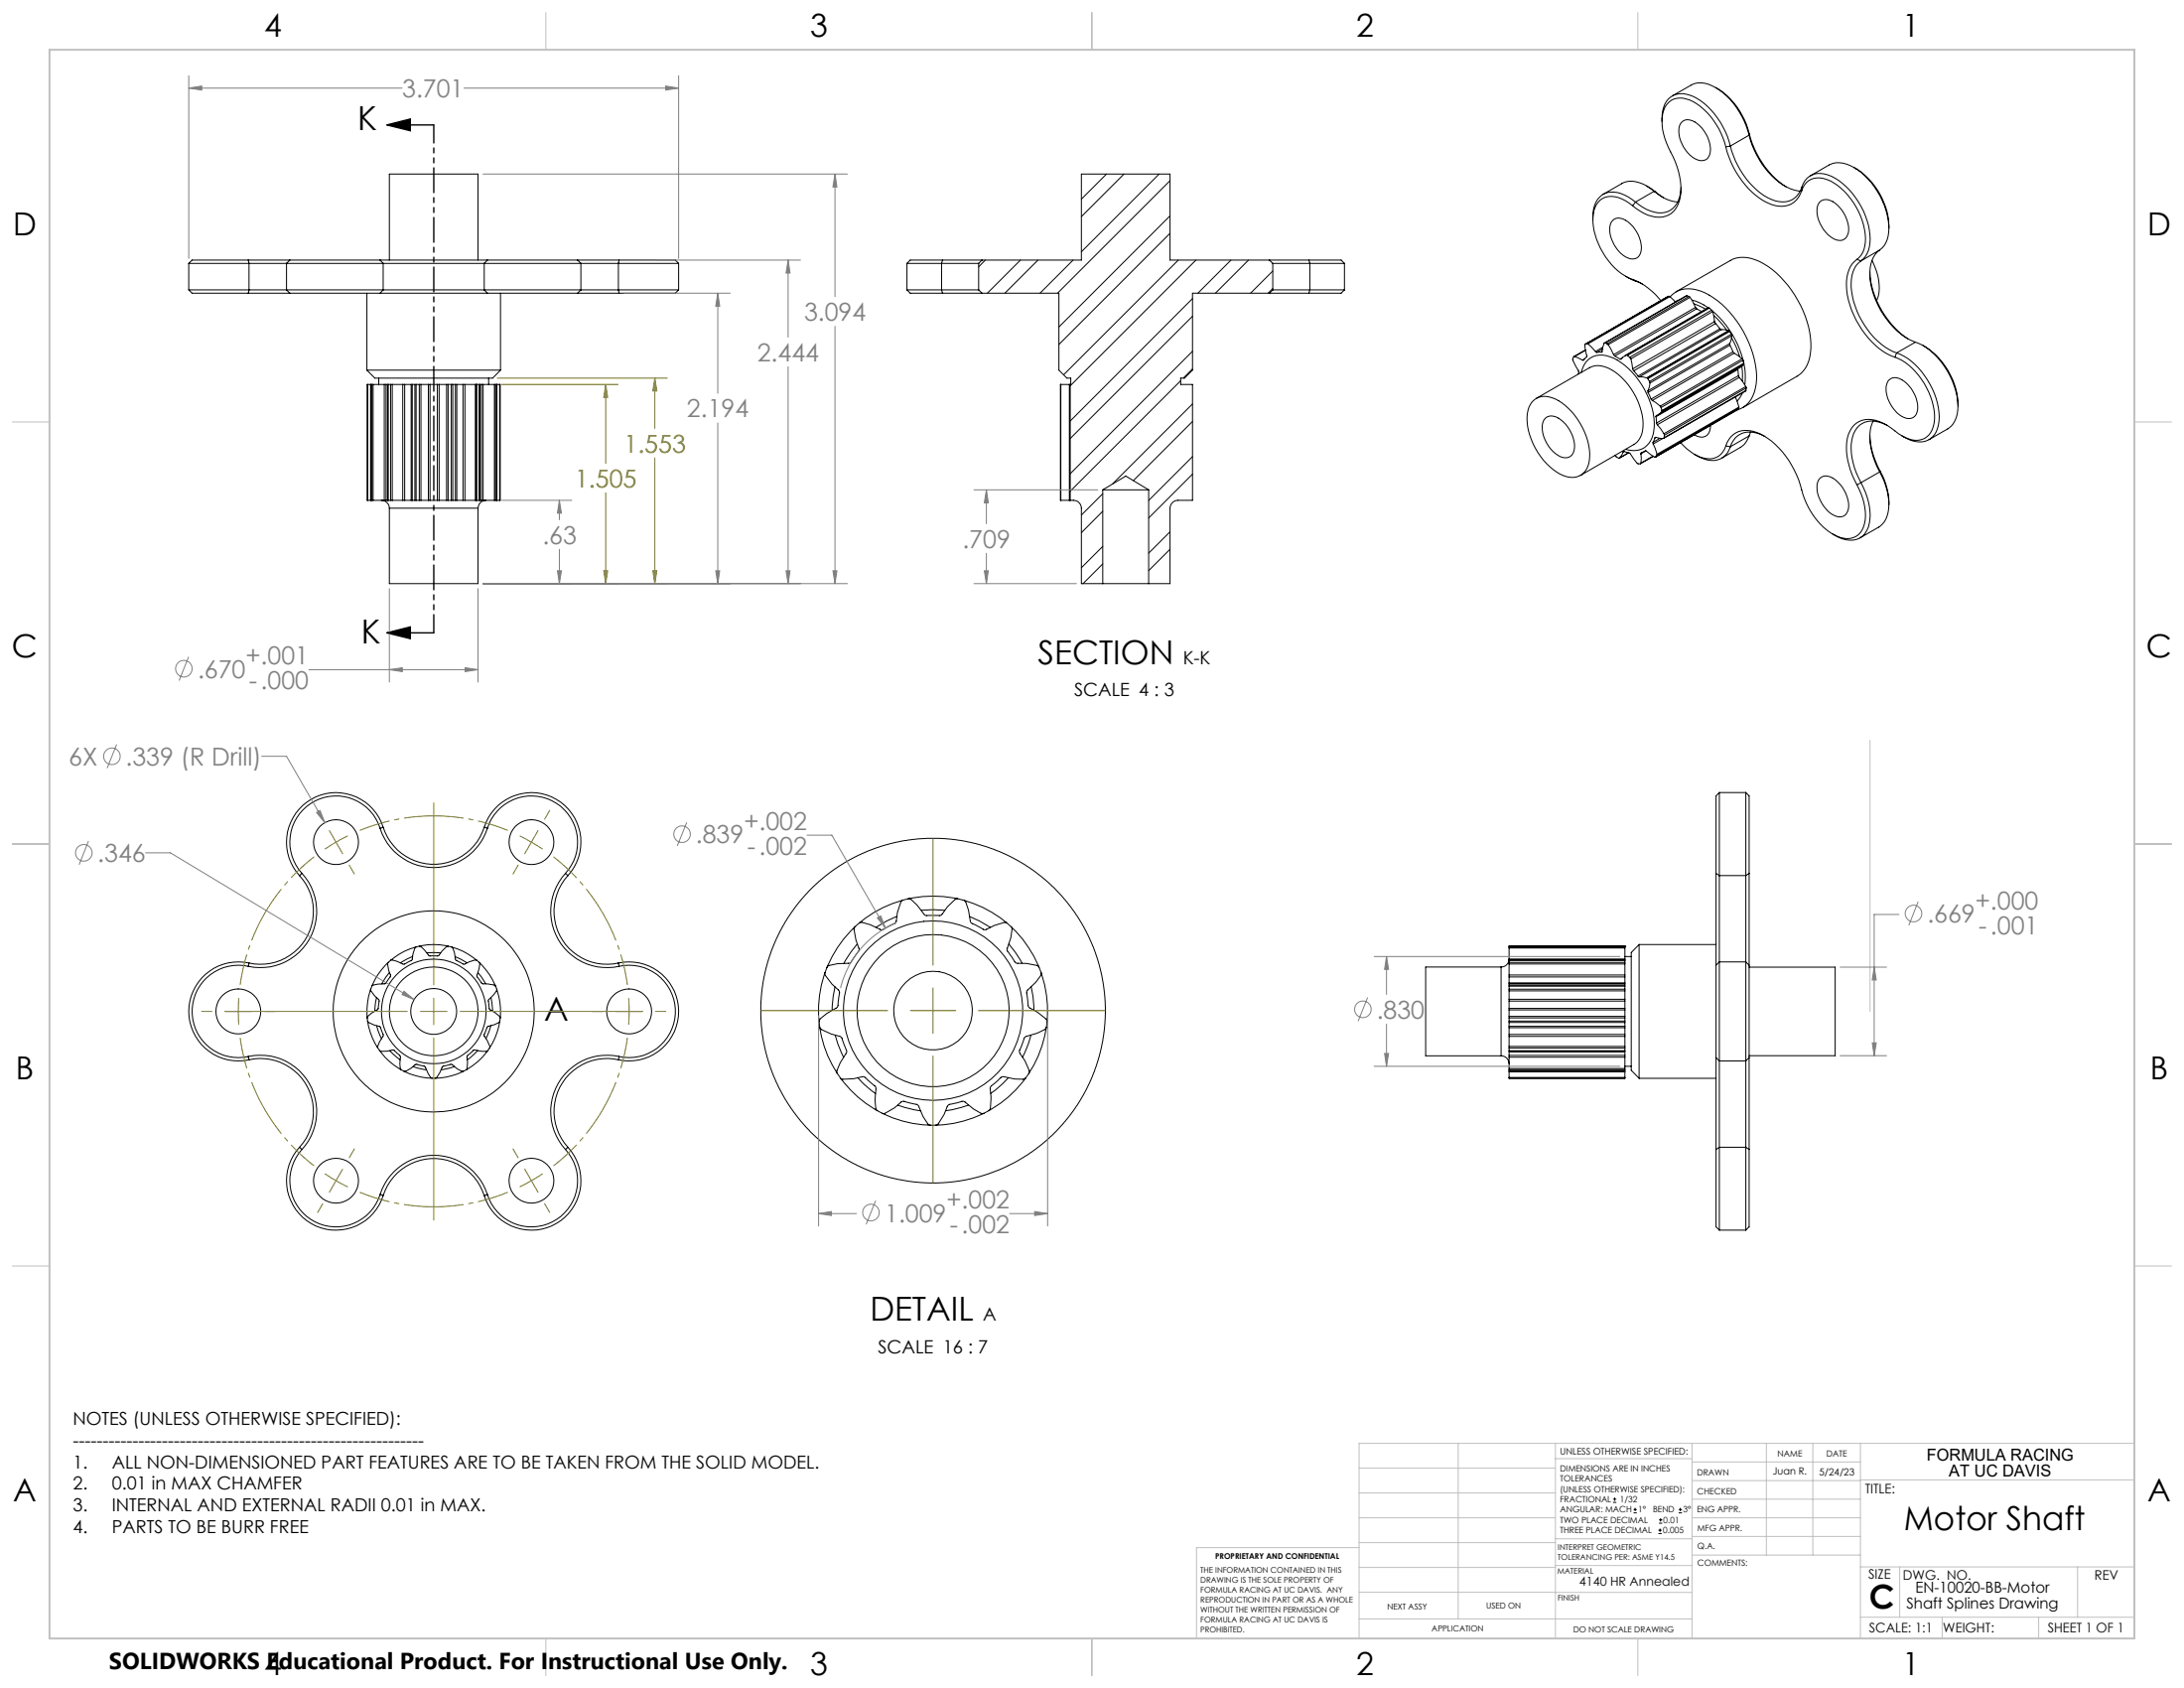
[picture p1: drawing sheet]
<svg xmlns="http://www.w3.org/2000/svg" width="559mm" height="432mm" viewBox="0 0 559 432" stroke-linecap="round" stroke-linejoin="round" font-family="sans-serif">
<g fill="none" stroke="#000" stroke-width=".25">
<path d="M425.2 31a7.1 7.1 0 0 1 2.3-6.2 6 6 0 0 1 6.7 .4 20.2 20.2 0 0 1 8.5 12.2M427.8 24.6l4.8-2.8a6.2 6.2 0 0 1 6.4 .6 20 20 0 0 1 8.5 12.2M430.3 31.2a2.8 2.8 0 0 1 3.9 .4 8.3 8.3 0 0 1 3.2 7.9 2.4 2.4 0 0 1-3.8 1.1 8.5 8.5 0 0 1-3.9-8.4zM439 22.4a18.4 18.4 0 0 1 8.5 11.7M441.6 37.6a18.3 18.3 0 0 0-9.2-12 4.7 4.7 0 0 0-7.1 4.3 16.9 16.9 0 0 0 2.8 10.2 16.3 16.3 0 0 1 1.4 11.7 5.3 5.3 0 0 1-6.9 3.5 11.8 11.8 0 0 1-4.9-2.7M441.6 37.6a22 22 0 0 0 10.7 14.3 5.8 5.8 0 0 0 8.3-2.3l.4-.8M442.7 37.4a20.3 20.3 0 0 0 10.6 13.6 5.3 5.3 0 0 0 7.7-3.1M442.7 37.4l-1.1 .2M447.5 34.6a20.9 20.9 0 0 0 9.6 13.2l2 .8 1.5 .3M447.5 34.1a23.4 23.4 0 0 0 9.5 13.7M447.5 34.6l-4.8 2.8M447.5 34.1v.5"/>
<path d="M283.1 44.5l-6.4 6.4M287.6 44.5l-10.9 10.9M296.6 44.5l-19.9 19.9M299.4 55.2l-28.5 28.4M299.4 46.2l-28.8 28.8M299.4 59.7l-28.5 28.4M412.6 56.4a2.8 2.8 0 0 1 4 .4 8.3 8.3 0 0 1 3.2 7.9 2.4 2.4 0 0 1-3.9 1 8.5 8.5 0 0 1-3.9-8.4zM417.7 52.6a7.3 7.3 0 0 0-7.5-1.9 6.1 6.1 0 0 0-2.6 6 18.4 18.4 0 0 0 9.2 14.5l.9 .3M418.5 51.7a8.1 8.1 0 0 0-8-2.2 6.1 6.1 0 0 0-2.9 6v.7M418.5 51.7l-.8 .9M421.3 47.6l2.4 1.6M423.2 48.9l1 .8a9.7 9.7 0 0 0 5.1 2"/>
<path d="M423.2 48.9a8.6 8.6 0 0 0-7.1-2.4l-.8 .2-5.1 3M423.2 48.9l-4.7 2.8M423.2 48.9l.5 .3M423.7 49.2l1.9 1.4M430.1 48a6 6 0 0 1-4.2 6.4 9.5 9.5 0 0 1-7.4-2.7M461 48.8a4.5 4.5 0 0 1 6.4-2.9 17.3 17.3 0 0 1 9.4 11.7 9.5 9.5 0 0 1-.6 7.7l-1.1 1.1M461 47.9a4.8 4.8 0 0 1 6.6-3.2 18.1 18.1 0 0 1 10.1 11.8 10.9 10.9 0 0 1-.4 9.1l-1.2 1.1M461 47.9v.9M463.2 45l4.8-2.8a6.3 6.3 0 0 1 6.3 .6 19.3 19.3 0 0 1 8.9 16.6 5.9 5.9 0 0 1-2.3 4.6M465.7 51.6a2.92 2.92 0 0 1 3.9 .4 8.4 8.4 0 0 1 3.2 7.9 2.35 2.35 0 0 1-3.9 1.1 8.4 8.4 0 0 1-3.8-8.4zM474.3 42.8a18.3 18.3 0 0 1 9 15.5M48.3 67.4h15.4"/>
<path d="M48.3 74.2h15.4M48.3 74.2l.8 .8h14.4M48.3 67.4v6.8M63.5 66.5h10.7M63.5 75h10.7M63.5 66.5h-14.4l-.8 .9M63.5 66.5l.2 .9M63.7 67.4h9.6M63.7 74.2h9.6M63.7 74.2l-.2 .8M63.7 67.4v6.8M73.3 67.4h24.7"/>
<path d="M73.3 74.2h24.7M73.3 67.4v6.8M73.3 74.2l.9 .8M74.2 66.5h23.1M74.2 75h23.1M74.2 66.5l-.9 .9M93.9 75v19.7M97.3 66.5h27.4M97.3 75h27.4M97.3 66.5l.7 .9M98 74.2h25.9M98 67.4h25.9"/>
<path d="M98 67.4v6.8M98 74.2l-.7 .8M99.6 66.5v-22h22.7v22M123.9 74.2h24.7M123.9 67.4h24.7M123.9 67.4v6.8M123.9 74.2l.8 .8M124.7 66.5h23.1M124.7 75h23.1M124.7 66.5l-.8 .9M128.1 75v19.7M147.8 66.5h10.6"/>
<path d="M147.8 75h10.6M147.8 66.5l.8 .9M148.6 67.4h9.6M148.6 74.2h9.6M148.6 67.4v6.8M148.6 74.2l-.8 .8M158.2 67.4h15.4M158.2 74.2h15.4M158.2 74.2l.2 .8M158.2 67.4v6.8M158.4 66.5h14.4l.8 .9M158.4 66.5l-.2 .9"/>
<path d="M173.6 74.2l-.8 .8h-14.4M173.6 67.4v6.8M232.1 74.2h8.8M232.1 74.2l.8 .8h8.3M232.1 67.4h8.8M232.1 67.4v6.8M240.9 74.2h9.5M240.9 67.4h9.5M240.9 67.4v6.8M240.9 74.2l.3 .8M241.2 75h10M241.2 66.5h10"/>
<path d="M241.2 66.5h-8.3l-.8 .9M241.2 66.5l-.3 .9M250.4 74.2l.8 .8M250.4 67.4v6.8M251.2 75h19.7v19.7l2.1 2h1v1.7h-.2M251.2 66.5h25.5v-22h22.7v22h25.4M251.2 66.5l-.8 .9M252.1 66.5l-1.7 1.8M261.1 66.5l-8.5 8.5M265.6 66.5l-8.5 8.5M274.6 66.5l-8.5 8.5M301.5 66.5l-29.4 29.4"/>
<path d="M305.1 76.4l-31.3 31.3M306 66.5l-32.2 32.2M315 66.5l-8.5 8.5M319.4 66.5l-8.4 8.5M324.8 75h-19.7v19.7l-2 2h-1v1.7h3v29.6h-3.7a2.05 2.05 0 0 0-2 2v19.3h-5.5M324.8 66.5h10.1M324.8 75h10.1M324.8 66.5l.8 .9M325.6 67.4h9.5M325.6 74.2h9.5M325.6 69.3l-5.6 5.7M325.6 73.8l-1.2 1.2"/>
<path d="M325.6 67.4v6.8M325.6 74.2l-.8 .8M334.9 66.5h8.2l.9 .9M334.9 66.5l.2 .9M335.1 74.2h8.9M335.1 67.4h8.9M335.1 67.4v6.8M335.1 74.2l-.2 .8M344 74.2l-.9 .8h-8.2M344 67.4v6.8M415.9 70.7l2.6 1.2M417.7 71.5a17.3 17.3 0 0 1 7.3 5.4"/>
<path d="M417.7 71.5l.8 .4M418.5 71.9l1.7 .8M426.5 76h.1M427 75.8l.2 .1M427 75.8l-.5 .2M427 75.8l-21.4 12.3M427.2 75.9l1.5 1.4M427.2 75.9l-20.9 12M427.3 75.9a6.7 6.7 0 0 1 7.9-1.4 24.9 24.9 0 0 1 13.3 15.9 15.7 15.7 0 0 1 0 11 6.1 6.1 0 0 1-4 3.4M428.8 74.6l13.9-8a7.9 7.9 0 0 1 7.5 .3 26.4 26.4 0 0 1 13 19.6 10.6 10.6 0 0 1-2.5 9.1l-14.8 8.7M429.5 76.8l-.9 .4M431.6 75.6l.6 .2"/>
<path d="M431.6 75.6l-21.1 12.2M431.6 75.6l-21 12.1M432.2 75.8l.2 .3M432.2 75.8l-21 12.1M432.4 76.1l1.4 2.5M432.4 76.1l-20.9 12.1M432.9 76.8a12.9 12.9 0 0 1 4.2 1.9M433.4 77.7l3 1.4M433.8 78.6l.3 .4M433.8 78.6l-20.9 12.1M434.1 79l1.2 .7M434.1 79l-21 12.1"/>
<path d="M437.1 78.7l.3 .1M437.1 78.7l-21.5 12.4M437.1 78.7l-21 12.1M437.4 78.8l.5 .5M437.4 78.8l-21 12.1M437.9 79.3l.3 .4M437.9 79.3l-20.9 12.1M438.2 79.6a23.7 23.7 0 0 1 8.3 17.4l-.1 1.4M438.2 79.7l.5 2.6M438.2 79.7l-20.9 12.1M475.1 66.4a7.7 7.7 0 0 0-2.7 6.8 22.7 22.7 0 0 0 10.4 17.3l2 .9M475.1 66.4l1 .3"/>
<path d="M476.1 66.7a7.3 7.3 0 0 0-2.5 6.8 21 21 0 0 0 10.7 16.4l1 .4M478.4 69.6a22.6 22.6 0 0 0 9.9 17.1M479 66.6a12.5 12.5 0 0 1 1.2 10.3M480.9 64a7.5 7.5 0 0 0-2.5 6.8 21.2 21.2 0 0 0 9.7 15.9l2 .8M480.9 64l-4.8 2.7M93.9 94.7l2 2h30.1l2.1-2M93.9 94.7h34.2M94.1 98.4h-.2v29.6h.2M94.1 98.4h.6M94.1 98.4v29.6M94.9 98.4h.2M94.9 98.4v29.6"/>
<path d="M95.1 98.4h.4M95.1 98.4v29.6M95.5 98.4h2.8M95.5 98.4v29.6M96.9 96.7v1.7M98.3 98.4h.5M98.3 98.4v29.6M98.8 98.4h.4M98.8 98.4v29.6M99.2 98.4h.1M99.2 98.4v29.6M99.3 98.4h.6"/>
<path d="M99.3 98.4v29.6M99.9 98.4h.5M99.9 98.4v29.6M100.4 98.4h2.6M100.4 98.4v29.6M103 98.4h.5M103 98.4v29.6M103.5 98.4h1.7M103.5 98.4v29.6M105.2 98.4h.3M105.2 98.4v29.6M105.5 98.4h.7"/>
<path d="M105.5 98.4v29.6M106.2 98.4h.3M106.2 98.4v29.6M106.5 98.4h.8M106.5 98.4v29.6M107.3 98.4h.4M107.3 98.4v29.6M107.7 98.4h1.9M107.7 98.4v29.6M109.6 98.4h.4M109.6 98.4v29.6M110 98.4h1.9"/>
<path d="M110 98.4v29.6M111.9 98.4h.5M111.9 98.4v29.6M112.4 98.4h1.9M112.4 98.4v29.6M114.3 98.4h.4M114.3 98.4v29.6M114.7 98.4h.8M114.7 98.4v29.6M115.5 98.4h.4M115.5 98.4v29.6M115.9 98.4h.6"/>
<path d="M115.9 98.4v29.6M116.5 98.4h.4M116.5 98.4v29.6M116.9 98.4h1.6M116.9 98.4v29.6M118.5 98.4h.5M118.5 98.4v29.6M119 98.4h2.7M119 98.4v29.6M121.7 98.4h.1M121.7 98.4v29.6M121.7 98.4h.3"/>
<path d="M122 98.4h.1M122 98.4h.6M122 98.4v29.6M122.6 98.4h.2M122.6 98.4v29.6M122.8 98.4h.4M122.8 98.4v29.6M123.2 98.4h.4M123.2 98.4v29.6M123.6 98.4h2.9M123.6 98.4v29.6M125 96.7v1.7"/>
<path d="M126.5 98.4h.3M126.5 98.4v29.6M126.8 98.4h.3M126.8 98.4v29.6M127.1 98.4v29.6M127.1 98.4h.7M127.8 98.4h.2v29.6h-.2M127.8 98.4v29.6M271.4 98.4h2.2M271.4 98.4v29.6M273.6 98.4h.2M273.6 98.4v29.6"/>
<path d="M273.8 98.4v29.6M302.1 97.4l-28.3 28.3M305.1 89.9l-31.3 31.3M305.1 80.9l-31.3 31.3M305.1 94.4l-2.3 2.3M402.8 91.2l-.2 .1-.2 .7 1.5 2.8v.9M402.8 91.2l2.1 .9M404.6 95.3a5.1 5.1 0 0 1 7.3-4 18.9 18.9 0 0 1 10 10.6 13.2 13.2 0 0 1 .4 10.9 5 5 0 0 1-6.3 2.1M405.4 91.8l-.5 .3M405.6 88.1l.1 1.6 .3 1.5-.9 1-.2-.1M405.6 89.5l-2.9 1.7M405.7 89.6l-2.9 1.6"/>
<path d="M406.3 87.9l-.7 .2M406.3 87.9l1.9 2M408.2 89.9l.4 .2M409.8 90.1h-1.2M409.9 90l-.1 .1M410 89.3l-1.4 .8M410.1 88.8l-1.9 1.1M410.6 87.7l-.2 .1-.5 2.2-.1 .1M410.6 87.7l.6 .2M411.2 87.9l.3 .3M411.5 88.2l1.4 2.5M412.9 90.7l.2 .4"/>
<path d="M413.1 91.1l1.4 .8M415.1 91.5l-.6 .4M416.1 90.8l-1.4 1.1h-.2M416.1 90.8l.3 .1M416.4 90.9l.6 .5M417 91.4l.3 .4M417.3 91.8l.4 2.6M417.7 94.4l.3 .5M418 94.9l1.1 1.3M419.1 96.2l.4 .2M419.5 96.4l1.9 .3M421.4 96.7h.1"/>
<path d="M421.4 96.7l.2 .2M421.6 96.9l.5 .7M421.6 100l.1 .4M422.1 97.6l.1 .4M422.2 98l-.6 2M438.5 80.7l3.3 3.7M438.7 82.3l.2 .5M438.7 82.3l-21 12.1M438.9 82.8l1.2 1.3M438.9 82.8l-20.9 12.1M440.1 84.1l.3 .2M440.1 84.1l-21 12.1"/>
<path d="M440.4 84.3l1.9 .3M440.4 84.3l-20.9 12.1M442.3 84.6h.1M442.3 84.6l-20.9 12.1M442.4 84.6l.2 .2M442.4 84.6l-21 12.1M442.6 84.8l.4 .7M442.6 84.8l-21 12.1M442.6 87.9v.4M442.6 87.9l-21 12.1M442.6 88.3l.8 1.7M442.6 88.3l-20.9 12.1"/>
<path d="M443 85.5l.1 .4M443 86.4l1.2 2.3 .9 2.6M443 85.5l-20.9 12.1M443.1 85.9l-.5 2M443.1 85.9l-20.9 12.1M443.4 90l.3 .3M443.4 90l-20.9 12.1M443.7 90.3l2 1.5M443.7 90.3l-20.9 12.1M444.6 94.3v.2M444.6 94.5l.2 1.6M444.6 94.5l-20.9 12.1"/>
<path d="M444.8 96.1l.2 .5M444.8 96.1l-20.9 12.1M445 96.6l1.7 2.3M445 96.6l-21 12.1M445.3 94l-21 12.1M445.7 93.7l.1 3.8M445.7 91.8l.2 .3M445.7 91.8l-20.9 12.1M445.9 92.1l.3 .8M445.9 92.1l-20.9 12.1M446.1 93.2l-.9 .7M446.1 93.2l-20.9 12.1"/>
<path d="M446.2 92.9l-.1 .3M446.2 92.9l-21 12.1M446.7 98.9l.1 .3M446.7 98.9l-21 12M446.7 99.9l-21 12.2M446.7 99.9l-20.9 12.1M446.8 99.2l-.1 .7M446.8 99.2l-21 12.1M483.3 97.2a2.82 2.82 0 0 1 4 .4 8.3 8.3 0 0 1 3.2 7.9 2.39 2.39 0 0 1-3.9 1 8.4 8.4 0 0 1-3.8-8.3zM484.8 91.4a17.2 17.2 0 0 1 9.6 11.3 9.4 9.4 0 0 1-.9 8.6 4.9 4.9 0 0 1-6 .6l-1.8-1a11.6 11.6 0 0 0-8.5-3.5 5.8 5.8 0 0 0-4.7 5.6 18.9 18.9 0 0 0 2.6 11M485.3 90.3a18.1 18.1 0 0 1 10.1 11.7 11.1 11.1 0 0 1-.4 9.2 5.1 5.1 0 0 1-6.9 1.1l-1.5-.8M485.3 90.3l-.5 1.1"/>
<path d="M490.1 87.5a17.9 17.9 0 0 1 10.1 11.7 10.8 10.8 0 0 1-.5 9.2l-1.4 1.3-4.8 2.8M490.1 87.5l-4.8 2.8M492 88.4a18.3 18.3 0 0 1 9 15.5M305.1 103.3l-20.5 20.5M305.1 116.8l-11.2 11.2M305.1 107.8l-15.1 15.1M392 102.8a4.7 4.7 0 0 1 5.9-.8 17.3 17.3 0 0 1 8.8 15.2 4.6 4.6 0 0 1-5.8 4.8 16 16 0 0 1-9.5-10.8 9.5 9.5 0 0 1 .6-8.4zM393.1 101.9l13.6-7.8a5.5 5.5 0 0 1 5.7 .5 17.5 17.5 0 0 1 8 14.7 5.3 5.3 0 0 1-2.4 4.4l-13.6 7.9M395.4 107a3.4 3.4 0 0 1 4.6 .9 8.1 8.1 0 0 1 2.5 8 2.58 2.58 0 0 1-4.1 .4 8.4 8.4 0 0 1-3.6-8.4zM413.2 116.5l.5 .5 .7 .2M414.4 117.2l2.3-1.4-2.4 1.4M415.3 115.6l.2-.1 1.4 .4 2.1 2.7h.7l.1-.1"/>
<path d="M415.3 115.6l-.9 1.6M415.5 115.5l-.2 .1M419.8 116.1v2.4M421 115.3l2.4 1.6 .5-.4M421 115.3l-1.1 .5-.1 .3M421 115.3l-.1 .1M421.1 115.3l-1.3 .8M421.7 100.4l.8 1.7M422.5 102.1l.3 .3M422.8 102.4l2 1.5M422.9 113.1l.1 .5M422.9 116.7l-3.1 1.8"/>
<path d="M423 113.6l1 2.6M423.1 116.7l-3.3 1.9M423.4 112l-.5 1.1M423.7 111.9l-.3 .1M423.7 106.6l.2 1.6M423.7 111.9l1.1 .2h.9l.1-.1M423.9 108.2l.1 .5M424 116.2l-.1 .3M424 108.7l1.7 2.2M424.7 112.1l-1.8 1M424.8 103.9l.2 .3M425 104.2l.2 .8"/>
<path d="M425.2 105.3l-1.4 1-.1 .3M425.2 105v.3M425.5 112.1l-2.5 1.5M425.7 110.9l.1 .4M425.8 111.3v.7M430 113.2a9.6 9.6 0 0 0 8.4 4.1 4.5 4.5 0 0 0 3.2-3.2M437.7 108.8a2.49 2.49 0 0 1-2.9 3l-1.3-.6M441.6 114.1a5.5 5.5 0 0 1 7.7-3.5 21.1 21.1 0 0 1 11.7 14.7 18 18 0 0 0 9.1 11.9 4.7 4.7 0 0 0 7.1-4.2 15.7 15.7 0 0 0-2.1-9M441.6 114.1l1.1 .2M442.7 114.3a4.8 4.8 0 0 1-6.6 3.1l-2.5-1.2M444 101.6l.9 2.5M444.5 104.8l-21 12.1"/>
<path d="M444.5 104.8h.1M444.9 104.4l-.4 .4M444.9 104.4l-21 12.1M444.9 104.1v.3M444.9 104.1l-20.9 12.1M445.8 100.5l-.7 1.3-.7 .8M447.5 111.5a5.4 5.4 0 0 1-2.2 2.9l-4.8 2.8M447.5 111.5l-4.8 2.8M447.9 110.5l-.4 1M451.6 111.7a6.1 6.1 0 0 0-7.6 .3l-.9 1.4-.4 .9M478.4 111.4a20.3 20.3 0 0 0 2.7 9.2M479.3 107.7a13.4 13.4 0 0 0 .5 10.6l1.1 2.4"/>
<path d="M482.9 108.9a6.4 6.4 0 0 0-7.2-.1 8.4 8.4 0 0 0-2 7.3l.8 3.7 1.6 3.7M94.1 128h.7M94.9 128h.2M95.1 128h.4M95.5 128h2.8M97.6 128a2.05 2.05 0 0 1 2 2M98.3 128h.5M98.8 128h.4M99.2 128h.1M99.3 128h.6M99.6 130v19.3h22.7v-19.3M99.6 130h22.7"/>
<path d="M99.9 128h.5M100.4 128h2.6M103 128h.5M103.5 128h1.7M105.2 128h.3M105.5 128h.7M106.2 128h.3M106.5 128h.8M107.3 128h.4M107.7 128h1.9M109.6 128h.4M110 128h1.9"/>
<path d="M111.9 128h.5M112.4 128h1.9M114.3 128h.4M114.7 128h.8M115.5 128h.4M115.9 128h.6M116.5 128h.4M116.9 128h1.6M118.5 128h.5M119 128h2.7M121.7 128h.1M121.7 128h.3"/>
<path d="M122 128h.6M122.6 128h.2M122.8 128h.4M123.2 128h.4M123.6 128h2.9M124.4 128a2.05 2.05 0 0 0-2.1 2M126.5 128h.3M126.8 128h.3M127.1 128h.7M271.4 128h2.2M273.6 128h.2M273.8 128a2.21 2.21 0 0 1 2.9 2v19.3h5.5"/>
<path d="M282.2 125.3h11.7M282.2 126.3l-5.5 5.5M282.2 139.8l-5.5 5.4M282.2 130.8l-5.5 5.5M282.2 125.3l5.8-3.5 5.9 3.5M282.2 125.3v24M293.9 125.3v24M299.4 136l-5.5 5.5M305.1 121.3l-11.2 11.2M465.7 122.3a2.82 2.82 0 0 1 3.9 .4 8.3 8.3 0 0 1 3.2 8 2.39 2.39 0 0 1-3.9 1 8.5 8.5 0 0 1-3.8-8.4zM476.1 123.5a15.2 15.2 0 0 1 2 11.2 4.8 4.8 0 0 1-6.7 3.1l-2.5-1.2M476.1 123.5l-1 .5"/>
<path d="M480.9 120.7a15 15 0 0 1 1.9 11.3 4.9 4.9 0 0 1-2.1 2.9l-4.8 2.7M480.9 120.7l-4.8 2.8M481.1 120.6a16.9 16.9 0 0 1 2.2 8.4M481.1 120.6l-.2 .1M282.2 149.3h11.7M282.2 144.3l-5.1 5M299.4 140.5l-5.5 5.5M97.3 211.9a11.8 11.8 0 0 0-17.2-6.7 11.8 11.8 0 0 0-2.8 18.2M97.3 211.9a14.4 14.4 0 0 0 13.7 10 14.4 14.4 0 0 0 13.7-10M98 211.6a12.7 12.7 0 0 0-18.4-7.1 12.7 12.7 0 0 0-3 19.5M98 211.6a13.6 13.6 0 0 0 13 9.5 13.6 13.6 0 0 0 12.9-9.5M98 211.6l-.7 .3"/>
<path d="M123.9 211.6a12.7 12.7 0 0 1 18.4-7.1 12.7 12.7 0 0 1 3 19.5M123.9 211.6l.8 .3M124.7 211.9a11.8 11.8 0 0 1 17.2-6.7 11.8 11.8 0 0 1 2.8 18.2M439.9 202.7v21.3M439.9 202.7l-.8 .9v19.8M439.9 202.7h6.8M446.7 202.7v21.3M446.7 202.7l.8 .9v19.8M76.6 224a13.5 13.5 0 0 1 1.8 15.9 13.5 13.5 0 0 1-14.7 6.4M77.3 223.4a14.4 14.4 0 0 1 1.8 16.9 14.4 14.4 0 0 1-15.6 6.9M77.3 223.4l-.7 .6M144.7 223.4a14.4 14.4 0 0 0-1.9 16.9 14.4 14.4 0 0 0 15.6 6.9"/>
<path d="M144.7 223.4l.6 .6M145.3 224a13.5 13.5 0 0 0-1.7 15.9 13.5 13.5 0 0 0 14.6 6.4M218.8 237.1l-.3 .5a10.4 10.4 0 0 0 1.2 5v.7l-2 2.8-.5 .3a14.2 14.2 0 0 0-5.1 .6l-.5 .5M218.8 237.1a29.8 29.8 0 0 0-7.2 10.4M219.9 236.1l-1.1 1M229.5 234.4l-2.6 1.2-2.7 1.6M231 230.3l-.4 .3a11.4 11.4 0 0 0-1.3 4.9v.3a1.31 1.31 0 0 1-1.2 .8l-2.2 1.2h-.5a15.2 15.2 0 0 0-4.9-1.9l-.6 .2M231 230.3a29.4 29.4 0 0 0-11.1 5.8M232.4 229.9l-1.4 .4M232.4 229.9l.6 .1a16 16 0 0 1 3.4 3.9l.1 .1a1.4 1.4 0 0 0 1.4 .2h1.6a1.4 1.4 0 0 0 1.4-.2l.1-.1a14.4 14.4 0 0 1 3.4-3.9l.6-.1M232.4 229.9a30.1 30.1 0 0 1 12.6 0M235.8 232.9l2.9-.2 3 .2"/>
<path d="M245 229.9a2.96 2.96 0 0 1 2.1 .8l.7 2.1 .5 2.9a1.35 1.35 0 0 0 1.3 .9l2 1.1 .7 .1a15.5 15.5 0 0 1 4.8-1.9l.4 .1 1.2 1.1M246.7 230.3a29.3 29.3 0 0 1 10.9 5.8M248.1 234.5l2.5 1.1 2.8 1.6M258.7 237.1l.2 .5a10.7 10.7 0 0 1-1.2 5v.2a1.32 1.32 0 0 0 .6 1.2l1.4 2.1 .6 .3a14.3 14.3 0 0 1 5.1 .6l.5 .5M258.7 237.1a29.8 29.8 0 0 1 7.2 10.4M439.1 223.4v23.5M439.1 223.4l.8 .6M439.9 224v22.1M439.9 224h6.8M446.7 224v22.1M447.5 223.4v23.5M447.5 223.4l-.8 .6"/>
<path d="M63.5 247.2a11.8 11.8 0 0 0-14.3 11.5 11.8 11.8 0 0 0 14.3 11.6M63.7 246.3a12.7 12.7 0 0 0-15.4 12.4 12.7 12.7 0 0 0 15.4 12.4M63.7 246.3l-.2 .9M94.9 253v.4l2.1 2.5-.2 2.2-1.7 1.1-1 .8-.2 .4M94.9 253a17.9 17.9 0 0 0-1 7.4M95.1 252.3l-.2 .7M96.3 255.2l-.4 3.5M99.3 246.2l-.1 .3a5.9 5.9 0 0 0 .7 2.9v.4l-1.3 1.8-1.9 .1-1.3 .3-.3 .3M99.3 246.2a16.7 16.7 0 0 0-4.2 6.1M99.6 248.8l-1.9 2.9M99.9 245.7l-.6 .5M105.6 244.7l-3.2 1.6"/>
<path d="M106.5 242.3l-.3 .2-.5 1.6-.2 1.4-.2 .2-2.1 1-1.6-.8-1.3-.4-.4 .2M106.5 242.3h-.1a16.1 16.1 0 0 0-6.5 3.4M107.3 242l-.8 .3M107.3 242l.3 .1a5.9 5.9 0 0 1 2 2.2l.3 .2h2.1l2.3-2.4 .4-.1M107.3 242a16.3 16.3 0 0 1 7.4 0M109.2 243.8h3.5M114.7 242l1.1 .4a4.3 4.3 0 0 1 .7 2.9l.2 .4 1.9 1 3.1-1.2 .9 .7M115.6 242.3a16.2 16.2 0 0 1 6.4 3.3M116.5 244.7l3 1.6M122.3 248.8l1.9 2.8M122.6 246.2l.2 .4-.8 2.9 .1 .4 1.2 1.7 3.2 .4 .3 .3M122.6 246.2a17.1 17.1 0 0 1 4.2 6.1"/>
<path d="M125.6 255.2l.4 3.5M126.8 252.3l.3 .7M127.1 253v.4l-.8 1.1-1.2 1.2-.2 .3 .3 2.2 1.4 .8 1.3 1 .1 .4M127.1 253l.1 .4a16.5 16.5 0 0 1 .8 7M158.2 246.3a12.7 12.7 0 0 1 15.4 12.4 12.7 12.7 0 0 1-15.4 12.4M158.2 246.3l.2 .9M158.4 247.2a11.8 11.8 0 0 1 14.4 11.5 11.8 11.8 0 0 1-14.4 11.6M211.1 248.8v.6a13.7 13.7 0 0 0 3.5 3.9v.1a1.77 1.77 0 0 1 0 1.8l-.2 2-.4 .6a14.5 14.5 0 0 0-4.2 2.9l-.3 .6M211.1 248.8a29.1 29.1 0 0 0-1.6 12.5M211.6 247.5l-.5 1.3M213.6 252.4l-.4 2.4-.3 3.6M219.3 241.5l-1.6 2.1-1.8 2.8"/>
<path d="M258.1 241.5l1.7 2.1 1.7 2.8M263.8 252.4a23.1 23.1 0 0 1 .7 6M265.9 247.5l.5 1.3M266.4 248.8l-.1 .6a13.8 13.8 0 0 1-3.4 3.9l-.2 .7 .4 3.3 .4 .5a14.8 14.8 0 0 1 4.2 2.9l.2 .6M266.4 248.8a29.9 29.9 0 0 1 1.5 12.5M384.1 247.4h-19.3v22.7h19.3M384.1 247.4v22.7M386.1 245.4a2.05 2.05 0 0 1-2 2M386.1 260v.4M386.1 258.3v1.7M386.1 253v.5M386.1 252.3v.7"/>
<path d="M386.1 253.5v2.1M386.1 252v.3M386.1 251.7v.3M386.1 258v.3M386.1 256.1v1.9M386.1 255.6v.5M386.1 251.4v.3M386.1 249.9v1.5M386.1 246.2v.4M386.1 246.6v2.8M386.1 245.7v.5M386.1 249.4v.5"/>
<path d="M386.1 245.5v.2M386.1 245.3v.2M386.1 242.5v2.8M386.1 242.3v.2M386.1 242.3h29.6v.2M386.1 242v.3M386.1 242h.1M386.1 251.6h29.6M386.1 242h29.6M386.1 260h29.6M386.1 258.3h29.6M386.1 253.5h29.6"/>
<path d="M386.1 253h29.6M386.1 252.3h29.6M386.1 255.6h29.6M386.1 252h29.6M386.1 258h29.6M386.1 256.1h29.6M386.1 251.4h29.6M386.1 249.9h29.6M386.1 246.6h29.6M386.1 246.2h29.6M386.1 249.4h29.6M386.1 245.7h29.6"/>
<path d="M386.1 245.5h29.6M386.1 245.3h29.6M386.1 242.5h29.6M415.7 260v.4M415.7 258.3v1.7M415.7 253v.5M415.7 252.3v.7M415.7 253.5v2.1M415.7 252v.3M415.7 251.7v.3M415.7 258v.3M415.7 256.1v1.9"/>
<path d="M415.7 255.6v.5M415.7 251.4v.3M415.7 249.9v1.5M415.7 246.2v.4M415.7 246.6v2.8M415.7 245.7v.5M415.7 249.4v.5M415.7 245.5v.2M415.7 245.3v.2M415.7 242.5v2.8M415.7 242v.1M415.7 242h.1"/>
<path d="M415.7 244.7h1.7M419.4 241.6v34.2M419.4 241.6l-2 2.1v30.1l2 2M419.4 241.6h19.7M439.1 246.9v23.6M439.9 246.1v25.3M439.9 246.1h6.8M439.9 246.1l-.8 .8M446.7 246.1v25.3M446.7 246.1l.8 .8M447.5 246.9v23.6M447.5 247.4h22v22.7h-22"/>
<path d="M63.5 270.3a14.4 14.4 0 0 1 15.6 6.8 14.4 14.4 0 0 1-1.8 16.9M63.5 270.3l.2 .8M63.7 271.1a13.5 13.5 0 0 1 14.7 6.4 13.5 13.5 0 0 1-1.8 16M93.9 260.4l.2 .8M94.1 261.2l.2 .3 2.9 1.1 .2 .2 .7 2.1-1 1.6-.5 1.2 .1 .4M94.1 261.2a17.4 17.4 0 0 0 2.6 6.9M96.4 262.4l1.2 3.3M96.7 268.1l.5 .7M97.2 268.8l.2 .2 1.7-.1 1.6-.3 1.7 1.5v.3a4.6 4.6 0 0 0 0 3l.3 .2M97.2 268.8a16.7 16.7 0 0 0 5.5 4.8M99.7 268.8l2.6 2.3M102.7 273.6l.7 .4"/>
<path d="M103.4 274l.3 .1a5.2 5.2 0 0 0 2.5-1.7l.3-.2 1.8 .5 .6 .3a4.8 4.8 0 0 0 1.3 2.7l.4 .1M103.4 274l.1 .1a17.6 17.6 0 0 0 7.1 1.7M105.7 272.8l3.4 .9M110.6 275.8h.8M116.2 272.8l-3.3 .9M118.5 274l-.3 .1-1.2-.7-1.5-1.2-2.1 .5-.3 .3a5 5 0 0 1-1.4 2.7l-.3 .1M118.5 274l-.1 .1a17.2 17.2 0 0 1-7 1.7M119.3 273.6l-.8 .4M122.2 268.7l-2.6 2.4M124.8 268.8l-.3 .2-1.3-.1-1.8-.3-1.8 1.4-.1 .4a4.6 4.6 0 0 1 0 3l-.2 .2M124.8 268.8a17.3 17.3 0 0 1-5.5 4.8M125.3 268.1l-.5 .7"/>
<path d="M125.6 262.4l-1.2 3.2M127.9 261.2l-.2 .3-1.2 .6-1.8 .5-.8 2.1 1.4 3v.4M127.9 261.2a17.4 17.4 0 0 1-2.6 6.9M128 260.4l-.1 .8M158.2 271.1a13.5 13.5 0 0 0-14.6 6.5 13.5 13.5 0 0 0 1.7 15.9M158.4 270.3a14.4 14.4 0 0 0-15.6 6.8 14.4 14.4 0 0 0 1.9 16.9M158.4 270.3l-.2 .8M209.5 261.3l.2 1.5M209.7 262.8l.4 .5a15.5 15.5 0 0 0 4.8 1.8l.5 .4 .9 2.4a1.28 1.28 0 0 1 .2 1.6l-1.5 2.4-.9 2.1 .1 .6M209.7 262.8a29.4 29.4 0 0 0 4.5 11.8M213.7 264.9l.6 2.1 1.5 3.4M214.2 274.6l.8 1.2"/>
<path d="M215 275.8l.6 .3a14.3 14.3 0 0 0 5.1-.7l.6 .2 2.6 2.2 .2 .7a14.5 14.5 0 0 0 0 5.1l.4 .5M215 275.8a29.8 29.8 0 0 0 9.5 8.3M219.5 275.7l1.4 1.5 3.1 2.5M258 275.7l-3.3 3.1-1.2 .9M262.4 275.8l-.5 .3a14.5 14.5 0 0 1-5.1-.7l-.6 .1-2.6 2.3-.3 .7a14.3 14.3 0 0 1 .1 5.1l-.4 .5M262.4 275.8a28.8 28.8 0 0 1-9.4 8.3M263.2 274.6l-.8 1.2M263.8 264.8l-.7 2.2-1.4 3.4M267.7 262.8l-.3 .5a15.6 15.6 0 0 1-4.8 1.8h-.1a1.3 1.3 0 0 0-.7 1.3l-1 2.3 .1 .7a14.8 14.8 0 0 1 2.4 4.6l-.1 .6M267.7 262.8a29.4 29.4 0 0 1-4.5 11.8M267.9 261.3l-.2 1.5M384.1 270.1a2.05 2.05 0 0 1 2 2"/>
<path d="M386.1 260.4v.8M386.1 261.2v.3M386.1 261.5v1M386.1 267.7v.4M386.1 265.1v2.6M386.1 268.1v.7M386.1 262.5v.4M386.1 268.8v.2h29.6v-.2M386.1 262.9v1.7M386.1 264.6v.5M386.1 269.1v.9M386.1 270v.4"/>
<path d="M386.1 270.4v2.9M386.1 273.3v.3M386.1 273.6v.4M386.1 274h29.6M386.1 274.2v1.4M386.1 275.6v.2M386.1 275.8h29.6M386.1 260.4h29.6M386.1 261.2h29.6M386.1 261.5h29.6M386.1 262.5h29.6M386.1 268.1h29.6"/>
<path d="M386.1 267.7h29.6M386.1 265.1h29.6M386.1 268.8h29.6M386.1 262.9h29.6M386.1 264.6h29.6M386.1 270h29.6M386.1 270.4h29.6M386.1 273.3h29.6M386.1 273.6h29.6M386.1 275.6h29.6M415.7 260.4v.8M415.7 261.2v.3"/>
<path d="M415.7 261.5v1M415.7 267.7v.4M415.7 265.1v2.6M415.7 268.1v.7M415.7 262.5v.4M415.7 262.9v1.7M415.7 264.6v.5M415.7 269.1v.9M415.7 270v.4M415.7 270.4v2.9M415.7 273.3v.3M415.7 273.6v.4"/>
<path d="M415.7 274.2v1.4M415.7 275.6v.2M415.7 272.8h1.7M419.4 275.8h19.7M439.1 270.5v23.5M439.1 270.5l.8 .9M439.9 271.4v22.1M439.9 271.4h6.8M446.7 271.4v22.1M447.5 270.5v23.5M447.5 270.5l-.8 .9M76.6 293.5a12.7 12.7 0 0 0 3 19.5 12.7 12.7 0 0 0 18.4-7.2"/>
<path d="M76.6 293.5l.7 .5M77.3 294a11.8 11.8 0 0 0 2.8 18.3 11.8 11.8 0 0 0 17.2-6.7M144.7 294a11.8 11.8 0 0 1-2.8 18.3 11.8 11.8 0 0 1-17.2-6.7M145.3 293.5a12.7 12.7 0 0 1-3 19.5 12.7 12.7 0 0 1-18.4-7.2M145.3 293.5l-.6 .5M224.5 284.1l1.2 .7M225.7 284.8h.7a13.2 13.2 0 0 0 4.2-2.9l.5-.2 2.6 .7a1.43 1.43 0 0 1 1.3 .5 16.5 16.5 0 0 0 2.4 4.6l.6 .3M225.7 284.8a29.5 29.5 0 0 0 12.3 3M229.7 282.7l4.2 1.2 1.6 .3M238 287.8h1.5M247.8 282.7l-4.2 1.2-1.6 .2M251.7 284.8l-.5 .1a11.1 11.1 0 0 1-4.3-3l-.8-.2-3.1 .8-.6 .5a14.2 14.2 0 0 1-2.4 4.5l-.5 .3"/>
<path d="M251.7 284.8a29.5 29.5 0 0 1-12.2 3M253 284.1l-1.3 .7M439.1 294v19.8l.8 .9M439.9 293.5v21.2M439.9 293.5l-.8 .5M439.9 293.5h6.8M446.7 293.5v21.2M446.7 293.5l.8 .5M447.5 294v19.8l-.8 .9M97.3 305.6a14.4 14.4 0 0 1 13.7-10.1 14.4 14.4 0 0 1 13.7 10.1M97.3 305.6l.7 .2M98 305.8a13.6 13.6 0 0 1 13-9.4 13.6 13.6 0 0 1 12.9 9.4"/>
<path d="M124.7 305.6l-.8 .2M439.9 314.7h6.8M412.7 384.3h.9M412.7 383.5h.9M413.1 383.1v.8M418 387h.8M418 386.2h.8M418.4 385.7v.9M424.3 392.3h.9M424.3 391.4h.9M424.5 389.6h.8M424.5 388.8h.8"/>
<path d="M424.7 391v.9M424.9 388.4v.8M429.5 387h.9M429.5 386.2h.9M429.9 385.7v.9"/>
<circle cx="86" cy="215.4" r="5.7"/>
<circle cx="136" cy="215.4" r="5.7"/>
<circle cx="61" cy="258.7" r="5.8"/>
<circle cx="111" cy="258.7" r="5.9"/>
<circle cx="111" cy="258.7" r="11.4"/>
<circle cx="111" cy="258.7" r="13.4"/>
<circle cx="111" cy="258.7" r="25.7"/>
<circle cx="161" cy="258.7" r="5.8"/>
<circle cx="238.7" cy="258.5" r="10.1"/>
<circle cx="238.7" cy="258.5" r="22.9"/>
<circle cx="238.7" cy="258.5" r="19.5"/>
<circle cx="238.7" cy="258.5" r="44.1"/>
<circle cx="86" cy="302" r="5.7"/>
<circle cx="136" cy="302" r="5.7"/>
</g>
<g fill="none" stroke="#808080" stroke-width=".25">
<path d="M48.3 19.4v46.7M173.6 19.4v46.7M48.3 22.5l3.3-.5v1zM48.3 22.5h54.6M118.7 22.5h54.9M170.3 22l3.3 .5-3.3 .5zM123.6 44.5h93.2M213.6 44.5l.5 3.3h-1zM213.6 44.5v31.4M159.7 75h27.1M168 66.5h36.8M183.7 75l.4 3.3h-1z"/>
<path d="M183.7 75v25.6M201.6 66.5l.5 3.3h-1zM201.6 66.5v19.8M201.6 93.8v55.5M213.6 83.5v65.8M183.7 108.2v41.1M128.4 128h17.9M143.1 128l.6 3.3h-1.1zM143.1 128v5M249.2 125.3h31.7M252.4 125.3l.5 3.3h-1.1zM252.4 125.3v8.7"/>
<path d="M99.6 150.6v23.9M122.3 150.6v23.9M123.6 149.3h93.2M142.6 146h1.1l-.6 3.3zM143.1 140.5v8.8M183.1 146h1l-.4 3.3zM201.1 146h1l-.5 3.3zM213.1 146h1l-.5 3.3zM249.2 149.3h26.2M251.8 146h1.1l-.5 3.3zM252.4 141.5v7.8M48.3 168l-2.5 6.1"/>
<path d="M79 171.3h43.3M99.6 171.3l3.3-.5v1zM119 170.8l3.3 .5-3.3 .5zM29.8 190.4l-2.4 6.1M67 193.5h6.3l9.8 17M22.6 215.1l-2.4 6.1M37.3 218.2h6.3l62.3 37.5M81 207.9l.9-.6 1.2 3.2zM175.7 210.4l-2.4 6M206.5 213.6h6.3l13.8 23.8M224.5 234.8l.9-.5 1.2 3.1zM229.4 236a24.5 24.5 0 0 0-14.3 16.8"/>
<path d="M485.9 233.9h-6.4v36.2M490.8 230.6l-2.4 6.1M103.4 253.6l2.5 2.1-3-1.3zM209.4 259.8v53.8M268 259.8v53.8M349.9 255.2l-2.4 6M351.6 244.7h62.9M354.8 244.7l.5 3.3h-1zM354.8 244.7v9.7M470.8 247.4h11.9M479.5 247.4l.6 3.3h-1.1zM351.6 272.8h62.9"/>
<path d="M354.3 269.5h1l-.5 3.3zM354.8 262v10.8M470.8 270.1h11.9M479 266.8h1.1l-.6 3.3zM209.4 310.4l3.3-.5v1zM209.4 310.4h9.7M224 307.1l-2.4 6.1M258.3 310.4h9.7M264.7 309.9l3.3 .5-3.3 .5z"/>
<circle cx="47.1" cy="171.1" r="2.13"/>
<circle cx="28.6" cy="193.5" r="2.13"/>
<circle cx="21.5" cy="218.2" r="2.11"/>
<circle cx="174.5" cy="213.4" r="2.13"/>
<circle cx="489.6" cy="233.7" r="2.11"/>
<circle cx="348.7" cy="258.2" r="2.13"/>
<circle cx="222.8" cy="310.2" r="2.13"/>
</g>
<path d="M99 32l6-1.6v3zM99 32h12M99 161.9l6-1.5v3zM99 161.9h12" fill="none" stroke="#000" stroke-width=".35"/>
<path d="M80.4 219.2a50 50 0 0 0-19 32.8M129.9 212.4a50 50 0 0 0-37.8 0M160.5 252a50 50 0 0 0-18.9-32.8M61.4 265.5a50 50 0 0 0 19 32.7M141.6 298.2a50 50 0 0 0 18.9-32.7M92.1 305a50 50 0 0 0 37.8 0" fill="none" stroke="#808000" stroke-width=".25" stroke-dasharray="15.2 1.3 1.3 1.3" stroke-dashoffset="7.3" stroke-linecap="butt"/>
<g fill="none" stroke="#808000" stroke-width=".25">
<path d="M127.2 96.7h43.5M128.4 98.4h29.8M155 98.4l.5 3.2h-1zM155 98.4v20.1M167.5 96.7l.6 3.3h-1.1zM167.5 96.7v12.9M167.5 117.1v32.2M155 126.1v23.2M123.6 149.3h47.1M154.5 146h1l-.5 3.3zM167 146h1.1l-.6 3.3zM81.3 207.3l1.3 2.3"/>
<path d="M84.3 212.5l1.7 2.9M86 215.4l-2.9 1.8M86 215.4l1.7 3M89 213.8l-3 1.6M111 205.4v46.6M133 213.8l3 1.6M136 215.4l2.9 1.8M136 215.4l-1.7 3M137.7 212.5l-1.7 2.9M140.7 207.3l-1.4 2.3M238.7 214.5v32.4M89.4 221.3l1.3 2.3"/>
<path d="M132.6 221.3l-1.3 2.3M51.6 258.7h2.6M57.6 258.7h46.6M61.1 255.3l-.1 3 .1 3.8M107.6 258.7h6.8M111 255.3v6.8M117.8 258.7h46.6M160.9 255.3v6.8M167.7 258.7h2.7M194.7 258.5h32.4M232.9 258.5h11.6M238.7 252.7v11.6"/>
<path d="M250.3 258.5h32.5M111 265.5v46.6M238.7 270.1v32.5M87.7 299.1l-1.7 2.9M90.7 293.9l-1.3 2.3M131.3 293.9l1.3 2.3M134.3 299.1l1.7 2.9M82.6 307.9l-1.3 2.3M83.1 300.2l2.9 1.8M86 302l3 1.6M86 302l-1.7 3M136 302l-3 1.6"/>
<path d="M136 302l1.7 3M138.9 300.2l-2.9 1.8M139.3 307.9l1.4 2.3"/>
</g>
<path d="M111 31.9v130" fill="none" stroke="#000" stroke-width=".35" stroke-dasharray="6.3 1.3 1.3 1.3 1.3 1.3" stroke-dashoffset="1.7"/>
<g fill="none" stroke="#c0c0c0" stroke-width=".25">
<path d="M139.7 3.2v9.5M279.4 3.2v9.5M419.1 3.2v9.5M3.1 107.9h9.6M546.1 107.9h9.5M478.5 189.3v69.4M3.1 215.9h9.6M546.1 215.9h9.5M3.1 323.8h9.6M546.1 323.8h9.5M347.7 375.6h50.3M373.1 369.2v44.9"/>
<path d="M398 369.2v49.9M398 373.1h34.9M432.9 369.2v49.9M432.9 378.7h43.1M432.9 374h43.1M451.9 369.2v28.6M463.8 369.2v28.6M476 369.2v49.9M476 378.6h70.1M546.1 369.2h-198.4v49.9M347.7 394.6h50.3M347.7 388.3h50.3"/>
<path d="M347.7 381.9h50.3M347.7 395.9h-41.6v23.2M398 393.6h35M432.9 383.5h43.1M432.9 388.3h43.1M432.9 393h43.1M433 397.8h43M139.7 419.1v9.6M279.4 419.1v9.6M347.7 414.1h85.2M347.7 401h50.3M347.7 407.3h50.3"/>
<path d="M398 407.4h34.9M398 400.5h35M419.1 419.1v9.6M476 413.7h70.1M476 400.8h70.1M486.1 400.8v12.9M496.9 413.7v5.4M521.6 413.7v5.4M531.6 400.8v12.9"/>
</g>
<path d="M12.7 12.7h533.4v406.4h-533.4z" fill="none" stroke="#c0c0c0" stroke-width=".5"/>
<path d="M99 32l6-1.6v3zM99 161.9l6-1.5v3z" fill="#000"/>
<path d="M154.5 146h1l-.5 3.3zM155 98.4l.5 3.2h-1zM167 146h1.1l-.6 3.3zM167.5 96.7l.6 3.3h-1.1z" fill="#808000"/>
<path d="M103.4 253.6l-.5 .8 3 1.3zM81 207.9l2.1 2.6-1.2-3.2zM99.6 171.3l3.3-.5v1zM119 170.8l3.3 .5-3.3 .5zM183.1 146h1l-.4 3.3zM183.7 75l.4 3.3h-1zM201.1 146h1l-.5 3.3zM201.6 66.5l.5 3.3h-1zM213.1 146h1l-.5 3.3zM213.6 44.5l.5 3.3h-1zM48.3 22.5l3.3-.5v1zM170.3 22l3.3 .5-3.3 .5zM142.6 146h1.1l-.6 3.3zM143.1 128l.6 3.3h-1.1zM479.5 247.4l.6 3.3h-1.1zM479 266.8h1.1l-.6 3.3zM354.8 244.7l.5 3.3h-1zM354.3 269.5h1l-.5 3.3zM224.5 234.8l2.1 2.6-1.2-3.1zM209.4 310.4l3.3-.5v1zM264.7 309.9l3.3 .5-3.3 .5zM252.4 125.3l.5 3.3h-1.1zM251.8 146h1.1l-.5 3.3z" fill="#808080"/>
<g font-size="8.5">
<text x="91.5" y="33.2">K</text>
<text x="92.4" y="164.6">K</text>
<text x="265.6" y="169.9">SECTION</text>
<text x="139.3" y="261.1">A</text>
<text x="222.6" y="337.9">DETAIL</text>
<text x="487.2" y="391.4">Motor Shaft</text>
<text x="478.3" y="411.4">C</text>
</g>
<g font-size="8.1">
<text x="67.6" y="9.3">4</text>
<text x="207.3" y="9.3">3</text>
<text x="347" y="9.3">2</text>
<text x="486.7" y="9.3">1</text>
<text x="3.3" y="60.1">D</text>
<text x="549.4" y="60.1">D</text>
<text x="3" y="168">C</text>
<text x="549.1" y="168">C</text>
<text x="4" y="276">B</text>
<text x="550.1" y="276">B</text>
<text x="3.3" y="383.9">A</text>
<text x="549.4" y="383.9">A</text>
<text x="67.6" y="428.4">4</text>
<text x="207.3" y="428.4">3</text>
<text x="347" y="428.4">2</text>
<text x="486.7" y="428.4">1</text>
</g>
<g font-size="6.3" fill="#808080">
<text x="102.9" y="24.9">3.701</text>
<text x="205.7" y="82.1">3.094</text>
<text x="193.7" y="92.4">2.444</text>
<text x="175.7" y="106.8">2.194</text>
<text x="138.8" y="139.1">.63</text>
<text x="246.2" y="140.1">.709</text>
<text x="50.6" y="173.4">.670</text>
<text x="62.9" y="169.9">+.001</text>
<text x="63.7" y="176.3">-.000</text>
<text x="17.6" y="195.9">6X</text>
<text x="32.1" y="195.9">.339 (R Drill)</text>
<text x="178" y="215.8">.839</text>
<text x="190.3" y="212.2">+.002</text>
<text x="25" y="220.6">.346</text>
<text x="191.2" y="218.6">-.002</text>
<text x="505.4" y="232.5">+.000</text>
<text x="493.1" y="236.1">.669</text>
<text x="506.3" y="238.9">-.001</text>
<text x="352.2" y="260.6">.830</text>
<text x="242.2" y="309">+.002</text>
<text x="226.4" y="312.6">1.009</text>
<text x="243.1" y="315.4">-.002</text>
</g>
<g font-size="6.3" fill="#808000">
<text x="159.6" y="115.7">1.553</text>
<text x="147.1" y="124.7">1.505</text>
</g>
<text font-size="5.9" x="27.9" y="427">SOLIDWORKS Educational Product. For Instructional Use Only.</text>
<g font-size="4.7">
<text x="302.7" y="169.9">K-K</text>
<text x="274.8" y="178.1">SCALE 4 : 3</text>
<text x="251.5" y="337.9">A</text>
<text x="224.6" y="346.1">SCALE 16 : 7</text>
</g>
<g font-size="4.6">
<text x="18.6" y="364.4">NOTES (UNLESS OTHERWISE SPECIFIED):</text>
<text x="18.6" y="370">-----------------------------------------------------------</text>
<text x="18.6" y="375.5">1.</text>
<text x="28.7" y="375.5">ALL NON-DIMENSIONED PART FEATURES ARE TO BE TAKEN FROM THE SOLID MODEL.</text>
<text x="18.6" y="381.1">2.</text>
<text x="28.7" y="381.1">0.01 in MAX CHAMFER</text>
<text x="18.6" y="386.7">3.</text>
<text x="28.7" y="386.7">INTERNAL AND EXTERNAL RADII 0.01 in MAX.</text>
<text x="18.6" y="392.3">4.</text>
<text x="28.7" y="392.3">PARTS TO BE BURR FREE</text>
</g>
<g font-size="4.2">
<text x="493" y="373.5">FORMULA RACING</text>
<text x="498.7" y="377.8">AT UC DAVIS</text>
</g>
<g font-size="3.9">
<text x="490.1" y="407.5">EN-10020-BB-Motor</text>
<text x="487.8" y="411.4">Shaft Splines Drawing</text>
</g>
<g font-size="3.4">
<text x="477.2" y="381.9">TITLE:</text>
<text x="478.1" y="404">SIZE</text>
<text x="486.9" y="404">DWG. NO.</text>
<text x="535.9" y="404.1">REV</text>
<text x="478.2" y="417.6">SCALE: 1:1</text>
<text x="497.1" y="417.7">WEIGHT:</text>
<text x="523.9" y="417.6">SHEET 1 OF 1</text>
</g>
<text font-size="3.2" x="404.1" y="405.7">4140 HR Annealed</text>
<g font-size="2.5">
<text x="453.6" y="377.2">Juan R.</text>
<text x="465.4" y="377.3">5/24/23</text>
</g>
<text font-size="2.4" x="399.2" y="372.1">UNLESS OTHERWISE SPECIFIED:</text>
<g font-size="2.2">
<text x="399.2" y="376.4">DIMENSIONS ARE IN INCHES</text>
<text x="434.2" y="377.3">DRAWN</text>
<text x="454.8" y="372.5">NAME</text>
<text x="467.3" y="372.6">DATE</text>
<text x="399.2" y="379">TOLERANCES</text>
<text x="399.2" y="381.7">(UNLESS OTHERWISE SPECIFIED):</text>
<text x="434.3" y="382.2">CHECKED</text>
<text x="399.2" y="389.6">TWO PLACE DECIMAL</text>
<text x="399.2" y="384.3">FRACTIONAL</text>
<text x="399.2" y="387">ANGULAR: MACH</text>
<text x="414.5" y="384.3">1/32</text>
<text x="419.1" y="387">1°</text>
<text x="422.9" y="387">BEND</text>
<text x="425.6" y="389.6">0.01</text>
<text x="430.6" y="387">3°</text>
<text x="434.2" y="386.9">ENG APPR.</text>
<text x="399.2" y="392.3">THREE PLACE DECIMAL</text>
<text x="425.5" y="392.3">0.005</text>
<text x="434.3" y="391.6">MFG APPR.</text>
<text x="434.3" y="396.3">Q.A.</text>
<text x="434.3" y="400.5">COMMENTS:</text>
</g>
<g font-size="2.1">
<text x="354.9" y="411.6">NEXT ASSY</text>
<text x="380.3" y="411.6">USED ON</text>
<text x="366.3" y="417.4">APPLICATION</text>
<text x="402.5" y="417.5">DO NOT SCALE DRAWING</text>
</g>
<g font-size="2">
<text x="310.9" y="398.8">PROPRIETARY AND CONFIDENTIAL</text>
<text x="398.6" y="396.5">INTERPRET GEOMETRIC</text>
<text x="398.6" y="399">TOLERANCING PER: ASME Y14.5</text>
<text x="307.2" y="402.4">THE INFORMATION CONTAINED IN THIS</text>
<text x="307.2" y="404.9">DRAWING IS THE SOLE PROPERTY OF</text>
<text x="307.2" y="407.5">FORMULA RACING AT UC DAVIS. ANY</text>
<text x="398.5" y="402.6">MATERIAL</text>
<text x="307.2" y="410">REPRODUCTION IN PART OR AS A WHOLE</text>
<text x="307.2" y="412.5">WITHOUT THE WRITTEN PERMISSION OF</text>
<text x="398.5" y="409.4">FINISH</text>
<text x="307.2" y="415">FORMULA RACING AT UC DAVIS IS</text>
<text x="307.2" y="417.6">PROHIBITED.</text>
</g>
</svg>
